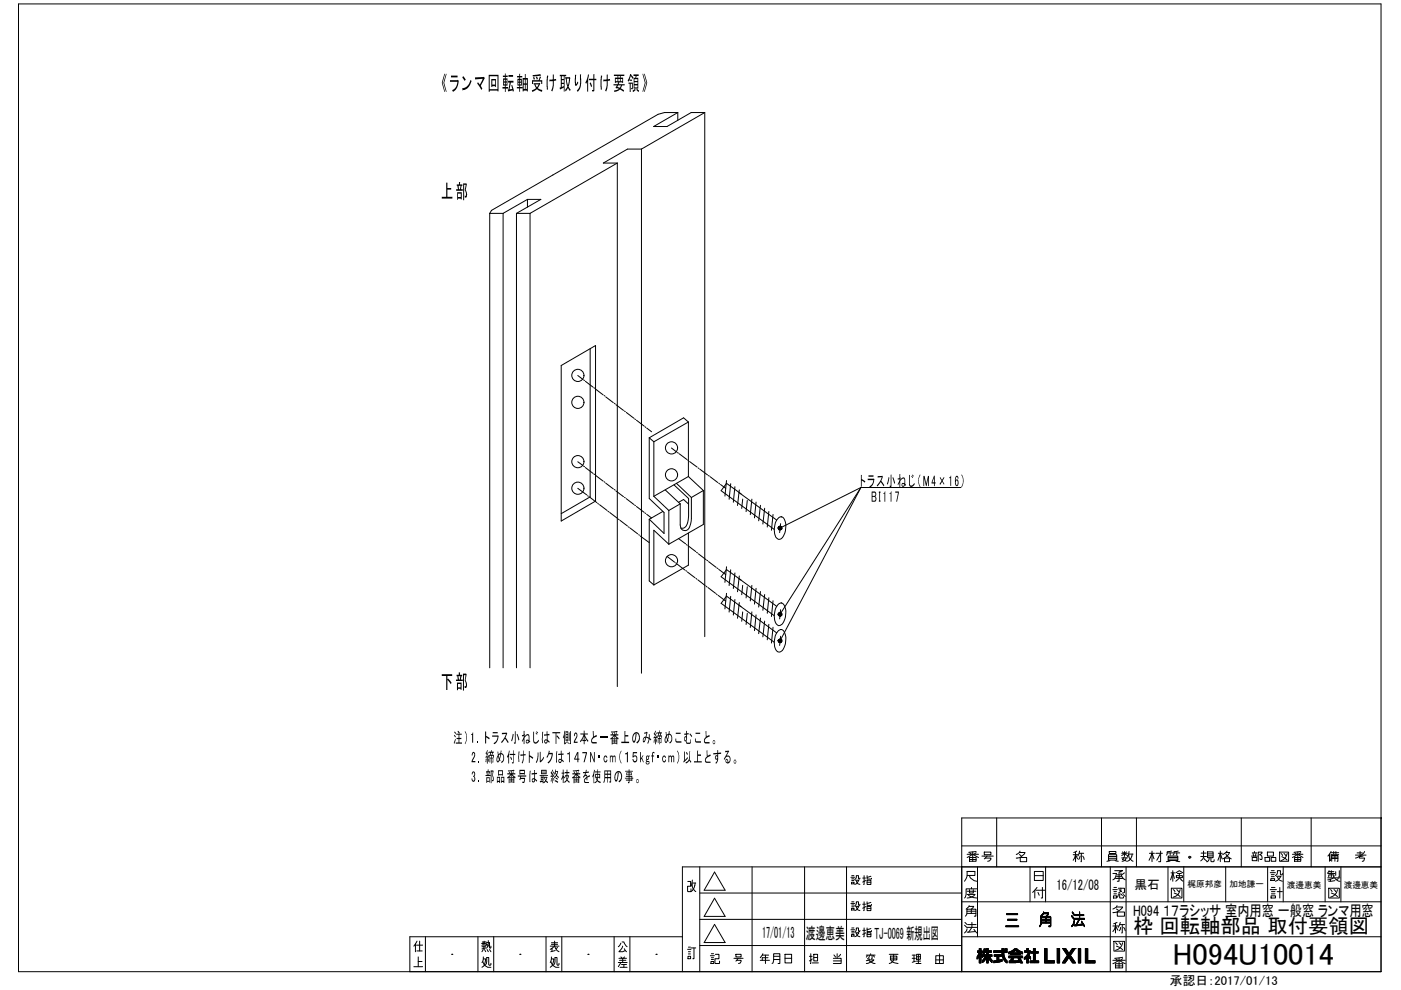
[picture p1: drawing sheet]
<svg xmlns="http://www.w3.org/2000/svg" width="297mm" height="210mm" viewBox="0 0 297 210" stroke-linecap="round" stroke-linejoin="round" font-family="sans-serif">
<!-- layer: TOS_WA -->
<g fill="none" stroke="#000" stroke-width=".21">
<path d="M3.9 .8h288.9v205.2h-288.9zM203.9 179.4h88.9M211.3 173.4v10.4M233.5 173.4v10.4M240.9 173.4v10.4M263.2 173.4v10.4M278 173.4v10.4M292.8 173.4h.1M292.8 173.4h-88.9v32.6M88.4 199.5l-.3 .6v1.7M89 199.5v2.1M90.2 198.6v7.4"/>
<path d="M101.3 198.6v7.4M102.3 199.7h.8M102.6 199.5v.5h-.4h1M103.2 199.8h.6l.1 1.2 .2-.1v-.3M103.5 199.4a1.97 1.97 0 0 1-.3 1.6M104.7 198.6v7.4M115.8 198.6v7.4M116.9 199.9h1.3M117.6 199.5v1.1l-.6 .5M119.1 198.6v7.4M130.2 198.6v7.4M131.6 200l-.5 .7"/>
<path d="M131.9 199.7h.4l.7 1M133.5 198.6v7.4M144.7 198.6h-57.8v7.4M145.8 186.9h.6v1h-.6v1.1h.7v-.5M146.7 187.4a1.9 1.9 0 0 0 .8 1.6M146.7 187.2h.8M146.8 186.6l-.3 1.3M147.4 187.2a2.28 2.28 0 0 1-.9 1.8M148.4 189.3h55.5M148.4 194.9h55.5M148.4 183.8v22.2M149.3 199.8l2.2-3.8 2.2 3.8"/>
<path d="M151.5 184.9l2.2 3.9h-4.4zM151.5 190.4l2.2 3.9h-4.4zM159.5 183.8v22.2M170.6 183.8v22.2M179.5 183.8v22.2M203.9 198.6h88.9M203.9 191.2h88.9M207.2 183.8v14.8M218.4 183.8v7.4M219.3 184.8h1.9v1.9h-1.9zM221.7 183.8v7.4M235.4 183.8v22.2"/>
<path d="M236.2 199.6h2.2v2.1h-2.2zM238 199.9a1.89 1.89 0 0 1-1.5 1.6M238.7 183.8v22.2M247.6 183.8v7.4M251 183.8v7.4M259.9 183.8v7.4M268.8 183.8v7.4M272.1 183.8v7.4M281 183.8v7.4M284.3 183.8v7.4M292.8 183.8h-148.1v22.2M88.1 200.1l-.4 .5"/>
<path d="M88.3 200.4h1.3M95.8 202.3h.1M102.2 200.7h.8M102.3 203.9l.4 .8 .7 .4h.7M102.5 203.3h.5l-.4 1.5-.4 .3M102.5 202.9l-.2 1-.1 .2M102.5 201.3l-.3 .5M102.5 200l-.3 .4M102.6 200.4v.7M102.7 201.3l.3 .5M102.8 200l.1 .4h.3v-.2M103 201l-.8 .2"/>
<path d="M103.3 200.3l.3 .3M103.3 201.3l.2 .5M103.8 201.3l.3 .5M104.1 204.2v.3l-.2 .2-.3-.2v-1.5h-.4l-.1 1.3-.2 .4M110.2 202.3h.1M116.7 201.3l.3-.2v.6M116.7 200.6h1.8M116.8 203.9l.4 .8 .6 .4h.7M116.9 203.3h.6l-.5 1.5-.3 .3M116.9 202.9l-.2 1.2M116.9 200.2h1.3M117.6 200.6l.5 .9 .4 .3"/>
<path d="M117.7 201.5l-.9 .3M118.2 200.9l-.4 .3M118.5 204.2v.3l-.2 .2-.2-.2v-1.5h-.4l-.1 1.3-.3 .4M124.7 202.3h.1M131.1 204.1h1.9M131.2 203.2h1.6M131.3 203.6h1.4M131.5 205.1h1.5M131.6 204.1l-.5 .9M131.6 202.9l.3 .3M131.8 204.5h1M132 200.6l-.1 .4-.7 .8h.8l.6-.3"/>
<path d="M132 203.2v.9M132.3 204.5v.6M132.4 201.2l.4 .6M132.4 202.9l-.2 .3M139.1 202.3h.1M145.8 201.3h.7M145.9 202.8h.5v.5h-.5zM146 202.3h.4M146 201.8h.4M146 200.8h.4M146.5 201h1M147.1 201v2.3h-.2"/>
<path d="M148.4 200.5h55.5M207.2 202.8v.5M207.2 201.6v.4M207.2 202.7v.5M207.3 201.6v.4M207.4 202.5l-.1 .7M207.5 201.6v.4M207.5 202.3v.7M207.5 201.6v1.3M207.6 201.1h.4v.5h.3v.4h-.3l.3 .5v.5l-.3-.4v1.6h-.4v-1.4l-.5 .6v-.5l.5-.9h-.4v-.4h.4zM207.7 201.1v3.1M207.8 201.1v3.1"/>
<path d="M207.9 201.1v3.1M208 201.1v3.1M208.1 201.6v.4M208.1 202.2v.5M208.1 202.3v.5M208.2 201.6v.4M208.2 202.3v.7M208.4 203.6v.4M208.4 201.9v.4M208.4 202.4v.4M208.4 203.5v.5M208.5 201.7v.6"/>
<path d="M208.5 202.4v.4M208.5 203.4v.5M208.6 201.6v.7M208.6 202.4v.4M208.6 203.3v.6M208.6 201.2h.4l-.1 .4h.3v-.5h.3v.5h.7v.3h-.7v.5h.8v.4h-.4l.4 .8v.5l-.8-1.1v1.2h-.3v-1.2l-.4 .6-.5 .5v-.5l.6-.8h-.5v-.4h.8v-.5h-.4l-.4 .4zM208.6 201.2v1M208.6 203.2v.6M208.7 201.2v.9M208.7 202.4v.4M208.7 203.1v.6M208.8 201.2v.8"/>
<path d="M208.8 202.4v.4M208.8 203v.7M208.8 201.2v.7M208.8 202.4v1.2M208.9 201.2v.7M208.9 202.4v1.1M208.9 201.2v.3M208.9 201.6v.3M208.9 202.4v1M209 201.6v.3M209.1 202.4l-.1 .9M209.2 201.6v.3"/>
<path d="M209.2 202.4v.6M209.2 201.1v3.1M209.3 201.1v3.1M209.4 201.1v3.1M209.5 201.1v3.1M209.6 201.6v.3M209.6 202.4v.7M209.7 201.6v.3M209.7 202.4v.8M209.7 202.4v1M209.8 201.6v.3M209.8 202.4v1.1"/>
<path d="M209.9 201.6v.3M209.9 202.4v1.3M210 201.6v.3M210 202.4v.4M210 203.1v.6M210 203.2v.6M210.1 201.6v.3M210.1 202.4v.4M210.1 203.4v.5M210.2 201.6v.3M210.2 202.4v.4M210.2 203.4v.5"/>
<path d="M210.3 202.4v.4M210.3 203.5v.5M210.3 203.6v.5M210.7 201.6h1.7v-.5h.4v.5h.8v.4h-.8l.2 .8 .6 .9v.5l-.6-.4a2.69 2.69 0 0 1-.6-1.8h-1.7zM210.7 201.6v.4M210.7 203.7v.4M210.8 202.4h1.5v.4h-.5v.8l.7-.2a.59 .59 0 0 1-.7 .6l-1.1 .1v-.4h.7v-.9h-.6zM210.8 201.6v.4M210.8 202.4v.4M210.8 203.7v.4M210.9 201.6v.4M210.9 202.4v.4"/>
<path d="M210.9 203.7v.4M211 201.6v.4M211 202.4v.4M211 203.7v.4M211.1 201.6v.4M211.1 202.4v.4M211.1 203.7v.4M211.2 201.6v.4M211.2 202.4v.4M211.2 203.7v.4M211.3 201.6v.4M211.3 202.4v.4"/>
<path d="M211.3 203.7v.3M211.4 201.6v.4M211.4 202.4v.4M211.4 203.7v.3M211.4 202.4v1.6M211.5 201.6v.4M211.5 202.4v1.6M211.6 201.6v.4M211.6 202.4v1.6M211.7 201.6v.4M211.7 202.4v1.6M211.8 201.6v.4"/>
<path d="M211.8 202.4v.4M211.8 203.6v.4M211.9 201.6v.4M211.9 202.4v.4M211.9 203.6v.3M212.1 201.6v.4M212.1 202.4v.4M212.1 203.5v.4M212.2 201.6v.4M212.2 202.4v.4M212.2 203.5v.4M212.3 201.6v.4"/>
<path d="M212.3 202.4v.4M212.3 203.5v.4M212.4 201.6v.4M212.4 203.5v.3M212.5 201.1v1.2M212.5 203.4v.4M212.5 201.1v1.6M212.6 201.1v2M212.7 201.1v2.2M212.8 201.1v2.4M212.9 201.6v.4M212.9 202.6v1"/>
<path d="M213 201.6v.4M213 202.8v.9M213 201.2h.6v.3h-.6zM213 201.2v.3M213 203.1v.7M213.1 201.2v.3M213.1 201.6v.4M213.1 203.2v.7M213.2 201.2v.3M213.2 201.6v.4M213.2 203.3v.6M213.2 203.4v.6"/>
<path d="M213.3 201.2v.3M213.3 201.6v.4M213.3 203.5v.5M213.3 203.6v.5M213.4 201.2v.3M213.4 201.6v.4M213.4 203.6l.1 .6M213.9 201.9l.6-.2 .6-.5h.5l.6 .5 .6 .2v.4l-.4-.2v.3h-2.1v-.3l-.4 .2zM213.9 202.7h2.9v.4h-1.8l-.3 .6h1.1l.3-.1-.3-.4h.5l.5 1h-.4l-.2-.3-.4 .2h-1.9v-.4h.3l.3-.6h-.6zM213.9 201.9v.4M213.9 202.7v.4M213.9 201.9v.3"/>
<path d="M214 201.8v.4M214 202.7v.4M214 203.7v.4M214.1 201.8v.4M214.1 202.7v.4M214.1 203.7v.4M214.2 201.8v.4M214.2 202.7v.4M214.2 203.7v.4M214.3 202.7v.4M214.3 201.7v.7M214.3 203.5v.6"/>
<path d="M214.4 201.7v.7M214.4 202.7v.4M214.4 203.3v.8M214.4 203.1v1M214.5 201.6v.8M214.5 202l.7-.3a.21 .21 0 0 1 .2-.2 .21 .21 0 0 1 .2 .2l.6 .3zM214.5 202.7v1.4M214.6 201.6v.8M214.6 202.7v1.4M214.7 201.5v.5M214.7 202v.4M214.7 202.7v1.4"/>
<path d="M214.7 202.7v.9M214.7 203.7v.4M214.8 201.5v.4M214.8 202v.4M214.8 202.7v.8M214.8 203.7v.4M214.9 201.4v.5M214.9 202v.4M214.9 202.7v.6M214.9 203.7v.4M214.9 201.4v.4M214.9 202.7v.4"/>
<path d="M215 201.3v.5M215 202v.4M215 202.7v.4M215 203.7v.4M215 201.2v.5M215.1 202v.4M215.1 202.7v.4M215.1 203.7v.4M215.2 201.2l-.1 .5M215.3 201.2v.4M215.3 202v.4M215.3 202.7v.4"/>
<path d="M215.3 203.7v.4M215.3 201.2v.3M215.4 201.2v.3M215.4 202v.4M215.4 202.7v.4M215.4 203.7v.4M215.4 201.2v.4M215.5 201.2v.4M215.5 202v.4M215.5 202.7v.4M215.5 203.7v.4M215.5 201.2v.5"/>
<path d="M215.6 201.2v.5M215.6 202v.4M215.6 202.7v.4M215.6 203.7v.4M215.7 201.3v.5M215.7 202v.4M215.7 202.7v.4M215.7 203.7v.4M215.8 201.3v.5M215.8 202v.4M215.8 202.7v.4M215.8 203.7v.4"/>
<path d="M215.8 201.4v.5M215.9 201.5v.4M215.9 202v.4M215.9 202.7v.4M215.9 203.2v.1M215.9 203.7v.3M216 201.5v.5M216 202v.4M216 202.7v.4M216 203.2v.3M216 203.6v.4M216.1 201.6v.8"/>
<path d="M216.1 202.7v.4M216.1 203.2v.8M216.1 203.2v.7M216.2 201.7v.7M216.2 202.7v.4M216.2 203.2v.7M216.3 201.7v.7M216.3 202.7v.4M216.3 203.2v.8M216.4 201.7v.7M216.4 202.7v.4M216.4 203.3v.8"/>
<path d="M216.4 201.7v.4M216.4 203.4v.8M216.5 201.7v.5M216.5 202.7v.4M216.5 203.5v.7M216.5 201.8v.4M216.5 203.7v.5M216.6 201.8v.4M216.6 202.7v.4M216.6 203.8v.4M216.7 201.8v.4M216.7 202.7v.4"/>
<path d="M216.7 204v.2M216.8 201.9v.4M216.8 202.7v.4M216.8 204.1v.1M217.2 203v.4M217.2 201.6v.3M217.3 201.6v.3M217.3 202.9v.5M217.4 201.6v.3M217.4 202.9v.4M217.5 201.6v.3M217.5 202.8v.5"/>
<path d="M217.6 201.6v.3M217.6 202.7v.5M217.6 202.6v.5M217.7 201.1h.3v.5h.5l-.4 1 .4 .3v.5l-.5-.4v1.2h-.3v-1.1l-.5 .3v-.4a1.48 1.48 0 0 0 .8-1.1h-.8v-.3h.5zM217.7 201.1v.8M217.7 202.6v1.6M217.7 202.5v1.7M217.8 201.1v.8M217.8 202.4v1.8M217.9 201.1v.8M217.9 202.3v1.9M218 201.1v.8"/>
<path d="M218 202.1v2.1M218 201.1v3.1M218.2 201.6v1.5M218.2 201.6v.9M218.2 202.6v.5M218.3 201.6v.7M218.3 202.7v.4M218.3 201.6v.6M218.3 202.8v.4M218.4 201.6v.3M218.4 202.8v.5M218.4 203.7v.4"/>
<path d="M218.5 202.8v.5M218.5 203.7v.4M218.6 203.7v.4M218.6 201.7v.4M218.7 201.7v.4M218.7 203.7v.4M218.8 201.7v.4M218.8 203.7v.4M218.9 201.7v.4M218.9 203.7v.4M219 201.7v.4M219 203.7v.4"/>
<path d="M219.1 201.7v.4M219.1 203.7v.4M219.1 201.1h.4v.6h.6v.4h-.6v1.6h.7v.4h-1.8v-.4h.7v-1.6h-.5v-.4h.5zM219.1 201.1v3M219.2 201.1v3M219.3 201.1v3M219.4 201.1v3M219.5 201.7v.4M219.5 203.7v.4M219.7 201.7v.4M219.7 203.7v.4M219.8 201.7v.4"/>
<path d="M219.8 203.7v.4M219.9 201.7v.4M219.9 203.7v.4M220 201.7v.4M220 203.7v.4M220.1 201.7v.4M220.1 203.7v.4M220.2 203.7v.4M221.5 201.1h.5v2.6h1.5v.5h-2zM221.5 201.1v3.1M221.6 201.1v3.1M221.7 201.1v3.1"/>
<path d="M221.8 201.1v3.1M221.9 201.1v3.1M222 201.1v3.1M222.1 203.7v.5M222.2 203.7v.5M222.3 203.7v.5M222.4 203.7v.5M222.5 203.7v.5M222.6 203.7v.5M222.7 203.7v.5M222.8 203.7v.5M222.9 203.7v.5"/>
<path d="M223 203.7v.5M223.1 203.7v.5M223.2 203.7v.5M223.3 203.7v.5M223.4 203.7v.5M223.5 203.7v.5M224.1 201.1h.5v3.1h-.5zM224.2 201.1v3.1M224.3 201.1v3.1M224.4 201.1v3.1M224.5 201.1v3.1M224.6 201.1v3.1"/>
<path d="M225.3 204.1v.1M225.3 201.1h.7l.6 1.1 .8-1.1h.6l-1.1 1.5 1.1 1.6h-.6l-.8-1.2-.8 1.2h-.6l1.1-1.6zM225.4 201.1v.1M225.4 204v.2M225.4 203.9v.3M225.5 201.1v.3M225.5 203.8v.4M225.5 201.1v.4M225.5 203.7v.5M225.6 201.1l.1 .5M225.7 203.5v.7M225.7 201.1v.6"/>
<path d="M225.7 203.4v.8M225.8 201.1v.7M225.8 203.3v.9M225.9 201.1v.8M225.9 203.2v.9M225.9 201.1v.9M225.9 203.1v.9M226 201.2v.9M226 203v.9M226 201.3v.9M226 202.9v.9M226.1 201.4v.9"/>
<path d="M226.1 202.8v.9M226.2 201.5v.9M226.2 202.8v.9M226.3 201.6v.9M226.3 202.6v.9M226.3 201.7v1.7M226.4 201.8v1.6M226.5 201.9v1.3M226.6 202.1v1M226.6 202.2v.8M226.7 202.1v1M226.8 202v1.2"/>
<path d="M226.9 201.9v1.4M226.9 201.8v1.6M227 201.7v1.8M227 201.6v.9M227 202.7v.9M227.1 202.8v1M227.1 201.4v.9M227.2 201.3v.9M227.2 203v.9M227.3 203.1l.1 1M227.4 201.1l-.1 1M227.4 201.1v.8"/>
<path d="M227.4 203.3v.9M227.5 201.1v.7M227.5 203.4v.8M227.6 201.1v.6M227.6 203.4v.8M227.6 201.1v.5M227.6 203.5v.7M227.7 201.1v.4M227.7 203.7v.5M227.7 201.1v.3M227.8 201.1v.2M227.8 203.8v.4"/>
<path d="M227.9 201.1v.1M227.9 203.9v.3M228 201.1h.1M228 204v.2M228.6 201.1h.5v3.1h-.5zM228.7 201.1v3.1M228.8 201.1v3.1M228.9 201.1v3.1M229 201.1v3.1M229.1 201.1v3.1M230.1 201.1h.5v2.6h1.6v.5h-2.1zM230.2 201.1v3.1"/>
<path d="M230.3 201.1v3.1M230.4 201.1v3.1M230.5 201.1v3.1M230.6 201.1v3.1M230.7 203.7v.5M230.8 203.7v.5M230.9 203.7v.5M231 203.7v.5M231.1 203.7v.5M231.2 203.7v.5M231.3 203.7v.5M231.4 203.7v.5"/>
<path d="M231.5 203.7v.5M231.6 203.7v.5M231.7 203.7v.5M231.8 203.7v.5M231.9 203.7v.5M232 203.7v.5M232.1 203.7v.5"/>
</g>
<!-- layer: TOS_M1 -->
<g fill="#000">
<path d="M189.8 104.2h.8l-.4 2.2h-.2l.4-1.9h-.6zM201.2 101.2l.5-.3v2.1h-.2v-1.6h-.3zM203.9 100.6l.4 1-.1 .9-.3 .9-.1-.2 .4-.9v-.8l-.4-.8zM149.6 155l.2 .1v1l.6-.3 .1 .4-.7 .2-.3 .5a.29 .29 0 0 0-.1 .3 .29 .29 0 0 0 .3 .1h.7v.3h-.9l-.2-.3v-.6l.4-.5zM149.8 159.1l.2 .1v.7a.19 .19 0 0 0 0 .3 .19 .19 0 0 0 .3-.1l.3-.1 .1 .3-.7 .3-.3 .4a.27 .27 0 0 0-.1 .3 .27 .27 0 0 0 .2 .1l.9 .1v.2h-1l-.2-.3v-.6l.4-.4zM147.8 159.2h.2v.8h.6v.3h-.6v1.1h.8v.3h-1.7v-.3h.7z"/>
<path d="M130.2 15.8h2.2v.3h-.8v.4h.5v1.1l-.9-.1 .1 .1-.2 .3h1.3v.2h-.5l-.3 .6 .7 .5-.1 .3-.8-.5-.5 .3-.7 .2v-.3l.7-.2 .3-.2-.7-.2 .3-.5h-.7v-.2h.8l.2-.4-.7 .1v-1.1h.5v-.4h-.7zM131 18.1l-.1 .3 .2 .1a.33 .33 0 0 0 .4 0 .33 .33 0 0 0 .1-.4zM131.1 16.1v.4h.3v-.4zM130.5 16.7v.5h.4v-.5zM131.1 16.7v.5h.3v-.5zM131.6 16.7v.5h.3v-.5z"/>
<path d="M133.6 15.7h.2v.2l.5 .6-.1 .3-.5-.7-.5 1.2-.1-.3zM134.1 19.2l.5-.4 .2 .3-.5 .4zM134.3 15.8h1.1v.3h-.4l-.1 .4h.4v2.3h-.9v-2.3h.3l.1-.4h-.5zM135.1 18.8l.4 .4-.1 .3-.5-.5zM133.5 16.9h.5v.2h-.5zM134.5 16.8v.4h.7v-.4zM134.5 17.4v.4h.7v-.4zM134.5 18.1v.4h.7v-.4zM133.3 17.5h.9l-.1 1.4h-.3v-.2l.2-.1v-.8h-.3v1.7h-.2v-1.7h-.2z"/>
<path d="M136.2 15.7l.1-.1 .6 2-.6 1.9-.1-.1 .5-1.8zM136.6 15.7l.1-.1 .5 2-.5 1.9-.1-.1 .5-1.8z"/>
<path d="M202.7 101a.39 .39 0 0 1 .4 0 .39 .39 0 0 1 .1 .5h-.2a.22 .22 0 0 0 0-.3 .22 .22 0 0 0-.3 0 .22 .22 0 0 0 0 .3l-.1 .4a.32 .32 0 0 1 .5-.2 .32 .32 0 0 1 .1 .4v.6a.36 .36 0 0 1-.5 .4 .36 .36 0 0 1-.2-.5v-1.1zM202.8 101.8l-.1 .8a.23 .23 0 0 0 .2 .3 .23 .23 0 0 0 .2-.4l-.1-.5z"/>
<path d="M143.2 156.6l.2 .1a.3 .3 0 0 0 0 .3 .3 .3 0 0 0 .2 .2h.9v.3l-1.1-.1-.2-.2zM143.3 155.3h1v.3h-1z"/>
<path d="M145.5 155h.2v.5l.3-.1v.3h-.3l-.1 1.7 .6 .1 .1-.8 .2 .1v.7l-.2 .2h-.6l-.3-.2v-.4a.39 .39 0 0 1-.3-.6v-.3l.4-.1v-.3h-.4v-.2l.4-.1zM146.3 155.5l.5 .6-.2 .2-.4-.6zM145.3 156.3l-.1 .1a.22 .22 0 0 0-.1 .3 .22 .22 0 0 0 .3 .1l.1-.4z"/>
<path d="M146.2 159.3h.1l-.1 1.7 .4 .5-.1 .2-.4-.5-.2 .4-.5 .3v-.3l.3-.2 .4-.5zM145 159.4h.2v1.7l.6-.6 .1 .3-.9 .9zM145.6 159.4l.2 .4-.1 .3-.3-.4z"/>
<path d="M147.3 156.6l.2 .1a.3 .3 0 0 0 0 .3 .3 .3 0 0 0 .3 .2h.8v.3l-1.1-.1zM147.5 155.3h.9v.3h-.9z"/>
<path d="M151.2 157a.34 .34 0 0 1 .4 .1 .34 .34 0 0 1 0 .5 .3 .3 0 0 1-.5 .1 .3 .3 0 0 1 0-.5zM151.2 157.3a.22 .22 0 0 0 .4 0 .22 .22 0 0 0-.4 0z"/>
<path d="M130.7 163.6l.3-.1h.4l.5 .9-.1 .9-.5 .6-.2-.3 .5-.5 .1-.8-.3-.5-.4-.1 .2 .2-.3 1.4a.32 .32 0 0 1-.3 .4 .32 .32 0 0 1-.3-.4v-.9zM130.8 163.9l-.3 .4v.7a.2 .2 0 0 0 0 .3 .2 .2 0 0 0 .3-.1l.2-1.5z"/>
<path d="M132.5 163.4h.8v-.3h.2v.3h.7v.2h-.7v.2h.5v.5h-.5v.2h.6v.4h.2v.2h-.2v.5l-.6-.1-.1 .6h-.2l-.1-.3h.2v-.3h-.6v-.2h.6v-.2h-.8v-.2h.8v-.2h-.6v-.2h.6v-.2h-.5v-.5h.5v-.2h-.8zM132.9 163.9v.3h.4v-.3zM133.5 163.9v.3h.3v-.3zM133.5 165.1v.2h.4v-.2zM133.5 164.7v.2h.4v-.2z"/>
<path d="M135 165.2a.43 .43 0 0 1 .4 .3 .43 .43 0 0 1-.2 .5l-.3-.2zM135.1 165.3l-.1 .1a.25 .25 0 0 0 0 .4 .25 .25 0 0 0 .3 0 .25 .25 0 0 0 0-.4z"/>
<path d="M151.2 159.7l.9-.1v-.6l.2 .1v.5l.6-.1v.3l-.6 .1v1.2l-.5 .9-.1-.3 .3-.3 .1-.4-.3 .1-.2-.6a.34 .34 0 0 1 .5-.3v-.3l-.9 .1zM151.7 160.6a.25 .25 0 0 0 .5 0 .25 .25 0 0 0-.5 0z"/>
<path d="M153.7 159.2l.8-.1 .1 .2-.6 1h.6l.3 .4-.1 .7-.2 .4h-.6l-.2-.5a.28 .28 0 0 1 .2-.4 .28 .28 0 0 1 .3 .3l.1 .1a.18 .18 0 0 0 .1 .3 .18 .18 0 0 0 .2-.2v-.7l-.2-.3-.5 .1-.4 .6-.2-.2 .9-1.4h-.5zM154 161.1v.1a.25 .25 0 0 0 0 .3 .25 .25 0 0 0 .3 .1l-.1-.4z"/>
<path d="M155.6 161.1h.1a.32 .32 0 0 1 .4 .1 .32 .32 0 0 1 0 .4v.1a.29 .29 0 0 1-.4 .1 .29 .29 0 0 1-.1-.4zM155.8 161.2l-.1 .1a.23 .23 0 0 0-.1 .3 .23 .23 0 0 0 .4 .1 .23 .23 0 0 0 0-.3z"/>
</g>
<!-- layer: TOS_S1 -->
<g fill="none" stroke="#000" stroke-width=".21">
<path d="M130.9 34.6l-18.5 10.6M130.9 34.6v111M136 31.6h-3l-5.1 3h3M136 31.6v111.1M143.7 23.9h-2.8l-1.4 .3-35.3 20.4-.4 .6M143.7 23.9l-5.1 2.9h2.8l5.1-2.9h2.9M143.7 23.9v1.6M149.4 23.9v111.1M149.4 23.9l-13.4 7.7M103.8 45.2v96.4M103.8 45.2h2.9M106.7 45.2v96.4"/>
<path d="M109.5 45.2v96.4M109.5 45.2h2.9M111.8 42.3h2.9l-5.2 2.9M111.8 42.3l-5.1 2.9M111.8 42.3v1.6M112.4 45.2v96.4M119 77.5l7.3-4.2v32.9l-7.3 4.3zM125.1 73.9v31.5l-6.1 3.5M137.7 92.8v12.9l3.1 3v4.4l-3.1-3M137.7 92.8l.9 .9M138.6 93.7v11.5M146 89.5l-7.4 4.2"/>
<path d="M146 89.5v11.5M146 89.5l-1.1-.9-7.2 4.2M137.7 110.1v13.1l.9 .8M138.6 105.2l3.2 3M140.5 108.4l-2.8 1.7M141 103.9l3.2 2.9M141.8 115.4l-3.2-3v11.6M141.8 108.2v7.2M142.9 102.8l3.1 2.9-.1 4.6a1.56 1.56 0 0 1-1.3 1.7h-.3M143.4 102.5l3.2 3M143.9 106.5l1-.6 1.1 1M144.2 106.8l-2.4 1.4"/>
<path d="M146 113v6.8l-7.4 4.2M146 101l3.1 3M146 101l-7.4 4.2M146.6 105.5v4.4l-.2 1.2a1.25 1.25 0 0 1-1.7 1.3l-.4-.5-.1-.6v-4.5M149.1 104v7.2l-7.3 4.2M149.1 104l-2.5 1.5M154 101.9l-.3 3.3M154.9 102.6l-.3 3.3M155.8 103.2l-.3 3.3M156.7 104.4l8 5.9M156.7 103.9l-.3 3.3M157.1 104.7l-3.1-2.2-1.1 1.5 11.3 8.3"/>
<path d="M157.5 105.8l-.2 2M158.4 106.1l-.2 2.4M159.4 105.8l-.3 3.3M160.3 106.5l-.3 3.3M161.2 107.1l-.3 3.3M162.1 107.8l-.4 3.3M163 108.4l-.3 3.3M163.9 109.1l-.3 3.3M165 109.9a.79 .79 0 0 1 .8-.3 .79 .79 0 0 1 .6 .7 3.7 3.7 0 0 1-.8 3.9 .84 .84 0 0 1-1.2-.6 4 4 0 0 1 .6-3.7zM154 125.8l-.3 3.3M154 120.2l-.3 3.3M154.9 126.4l-.3 3.4"/>
<path d="M154.9 120.8l-.3 3.3M155.8 127.1l-.3 3.3M155.8 121.5l-.3 3.3M156.7 128.3l8 5.9M156.7 122.7l8 5.9M156.7 127.7l-.3 3.4M156.7 122.1l-.3 3.4M157.1 128.6l-3.1-2.2-1.1 1.5 11.3 8.3M157.1 123l-3.1-2.2-1.1 1.5 11.3 8.2M157.5 129.7l-.2 2M157.5 124.1l-.2 2M158.4 130l-.2 2.4"/>
<path d="M158.4 124.4l-.2 2.4M159.4 129.7l-.3 3.3M159.4 124.1l-.3 3.3M160.3 130.4l-.3 3.3M160.3 124.7l-.3 3.4M161.2 131l-.3 3.4M161.2 125.4l-.3 3.3M162.1 131.7l-.4 3.3M162.1 126.1l-.4 3.3M163 132.4l-.3 3.3M163 126.7l-.3 3.3M163.9 133l-.3 3.3"/>
<path d="M163.9 127.4l-.3 3.3M165 133.8a.79 .79 0 0 1 .9-.3 .79 .79 0 0 1 .5 .8 3.6 3.6 0 0 1-.8 3.8 .8 .8 0 0 1-1.2-.6 4.1 4.1 0 0 1 .6-3.7zM165 128.2a.79 .79 0 0 1 .9-.3 .79 .79 0 0 1 .5 .7 3.6 3.6 0 0 1-.8 3.9 .8 .8 0 0 1-1.2-.6 4.1 4.1 0 0 1 .6-3.7z"/>
<circle cx="122.5" cy="79.6" r="1.29"/>
<circle cx="122.5" cy="85.3" r="1.29"/>
<circle cx="122.5" cy="97.9" r="1.29"/>
<circle cx="142.4" cy="95" r="1.29"/>
<circle cx="122.5" cy="103.5" r="1.29"/>
<circle cx="142.4" cy="100.7" r="1.29"/>
<circle cx="142.4" cy="118.9" r="1.29"/>
</g>
<!-- layer: TOS_K3 -->
<g fill="none" stroke="#000" stroke-width=".21">
<path d="M122.5 79.6l1.1 .8M122.5 97.9l1.1 .8M123.7 98.8l.2 .2M123.7 80.5l.2 .2M124.1 99.1l1.6 1.3M124.1 80.8l1.6 1.3M125.9 82.2l.2 .1M126.3 82.5l1.6 1.2M128.1 83.8l.2 .2M128.4 84.1l1.6 1.3M130.2 85.5l.2 .1M130.6 85.8l1.6 1.2"/>
<path d="M132.4 87.2l.2 .1M132.8 87.4l1.6 1.3M134.6 88.8l.1 .2M134.9 89.1l1.7 1.2M136.7 90.5l.2 .1M137.1 90.7l1.1 .9M142.4 95l1.1 .8M143.6 96l.2 .1M144 96.2l1.7 1.2M145.8 97.6l.2 .1M146.2 97.9l1.6 1.1M148 99.2l.2 .1"/>
<path d="M148.4 99.5l1.6 1.2M122.5 103.5l1.9 1.4M124.6 105.1l.1 .1M125 105.4l1.6 1.2M125.9 100.5l.2 .1M126.3 100.8l1.6 1.2M126.7 106.8l.2 .1M127.1 107l1.6 1.2M128.1 102.1l.2 .2M128.4 102.4l1.6 1.3M128.9 108.4l.2 .1M129.3 108.7l1.6 1.2"/>
<path d="M130.2 103.8l.2 .1M130.6 104.1l1.6 1.2M131 110.1l.3 .1M131.4 110.3l1.6 1.2M132.4 105.4l.2 .2M132.8 105.7l1.6 1.3M133.2 111.7l.2 .1M133.6 112l1.6 1.2M134.6 107.1l.1 .1M134.9 107.4l1.7 1.2M135.4 113.4l.2 .1M135.7 113.7l2 1.3"/>
<path d="M136.7 108.7l.2 .2M137.1 109l1.1 .8M141.4 118l1.6 1.2M143.2 119.3l.2 .2M143.6 119.6l1.6 1.2M143.9 114.2l1.5 1.1M145.5 115.5l.2 .1M145.9 115.7l1.6 1.3M147.7 117.1l.2 .1M148.1 117.4l1.6 1.2M149.8 118.8l.3 .1M150.2 100.8l.2 .2"/>
<path d="M150.2 119.1l1.6 1.2M150.6 101.1l1.6 1.2M152.4 102.4l.2 .2M152.8 102.7l1.1 .8M145.4 121l.2 .1M145.7 121.3l1.6 1.2M147.6 122.6l.1 .2M147.9 122.9l1.6 1.2M149.7 124.3l.2 .1M150.1 124.6l1.6 1.2M151.9 125.9l.1 .2M152 120.4l.2 .2"/>
<path d="M152.3 126.2l1.6 1.3M152.4 120.7l1.5 1.1"/>
</g>
<!-- layer: TOS_K1 -->
<path d="M164.9 111.9l.8 .1M165.5 111l-.2 1.9M164.9 135.8l.8 .1M164.9 130.2l.8 .1M165.5 134.9l-.2 1.9M165.5 129.3l-.2 1.9" fill="none" stroke="#000" stroke-width=".21"/>
<!-- layer: TOS_S1 -->
<g fill="#000" stroke="#000" stroke-width=".21">
<path d="M165 112.1l.2 .2 .2-.3zM165.4 112v.3h-.2zM165.4 112v.3h.2z"/>
<path d="M165.2 111.6l-.1 .1 .3 .3zM165.1 111.7l.3 .3h-.4zM165 112v.1l.4-.1z"/>
<path d="M165.4 112l.2 .3 .1-.1zM165.4 112h.4l-.1 .2zM165.4 112h.4l-.1-.2z"/>
<path d="M165.6 111.7l-.2 .3 .3-.2zM165.4 111.6l.2 .1-.2 .3zM165.2 111.6l.2 .4v-.4z"/>
<path d="M165 135.7v.2h.4zM165 135.9h.4l-.3 .2zM165.1 136.1l.1 .1 .2-.3z"/>
<path d="M165.1 130l-.1 .2h.4zM165 130.2h.4l-.4 .2zM165 130.4l.2 .1 .2-.3z"/>
<path d="M165.4 130.2l-.2 .3 .2 .1zM165.4 130.2l.2 .4h-.2zM165.4 130.2l.2 .4 .1-.1z"/>
<path d="M165.4 135.9l-.2 .3 .2 .1zM165.4 135.9l.2 .3-.2 .1zM165.4 135.9l.2 .3 .1-.2z"/>
<path d="M165.4 135.5v.4l.2-.4zM165.2 135.6l.2-.1v.4zM165 135.7l.4 .2-.2-.3z"/>
<path d="M165.4 129.9v.3l.2-.3zM165.2 129.9h.2v.3zM165.1 130l.3 .2-.2-.3z"/>
<path d="M165.4 130.2l.3 .3 .1-.3zM165.4 130.2l.3-.1 .1 .1zM165.6 129.9l-.2 .3 .3-.1z"/>
<path d="M165.4 135.9l.3 .1 .1-.1zM165.4 135.9l.3-.2 .1 .2zM165.6 135.5l-.2 .4 .3-.2z"/>
</g>
<!-- layer: 0 -->
<path d="M182.5 103.4l-17.1 26.8M182.5 103.4l-17.1 32.5M182.5 103.4l-17.1 8.6" fill="none" stroke="#000" stroke-width=".21"/>
<!-- layer: TOS_M1 -->
<path d="M182.5 103.4h21.2" fill="none" stroke="#000" stroke-width=".21"/>
<text font-size="6.5" x="248.7" y="204.5">H094U10014</text>
<text font-size="6.2" x="212" y="197.6">三 角 法</text>
<g font-size="5.3">
<text x="203.9" y="183.8">番号</text>
<text x="214.1" y="183.8">名 称</text>
<text x="233.5" y="183.8">員数</text>
<text x="242.4" y="183.8">材質・規格</text>
<text x="264.2" y="183.8">部品図番</text>
<text x="280.5" y="183.8">備 考</text>
<text x="203.2" y="191.6">度</text>
<text x="203.2" y="188">尺</text>
<text x="217.7" y="191.6">付</text>
<text x="234.6" y="191.6">認</text>
<text x="234.6" y="188">承</text>
<text x="246.9" y="188">検</text>
<text x="247.3" y="191.6">図</text>
<text x="268.1" y="191.6">計</text>
<text x="268.1" y="188">設</text>
<text x="280.1" y="188">製</text>
<text x="280.5" y="191.6">図</text>
<text x="179.2" y="194.4">設指</text>
<text x="203.6" y="195.4">角</text>
<text x="234.6" y="195.4">名</text>
<text x="203.2" y="199">法</text>
<text x="234.6" y="199">称</text>
<text x="149.2" y="205.7">記 号</text>
<text x="159.8" y="205.7">年月日</text>
<text x="170.4" y="205.7">担 当</text>
<text x="182.4" y="205.7">変 更 理 由</text>
<text x="234.6" y="206.4">番</text>
</g>
<g font-size="4.9">
<text x="179.2" y="188.7">設指</text>
<text x="179.2" y="199.7">設指</text>
<text x="86.4" y="206">上</text>
</g>
<g font-size="4.3">
<text x="93.5" y="19.1">《ランマ回転軸受け取り付け要領》</text>
<text x="93.5" y="42.1">上部</text>
<text x="93.5" y="146">下部</text>
<text x="240.2" y="197.9">枠 回転軸部品 取付要領図</text>
</g>
<g font-size="3.4">
<text x="161.6" y="198.9">17/01/13</text>
<text x="170.9" y="199">渡邊恵美</text>
<text x="185.4" y="199">TJ-0069 新規出図</text>
</g>
<g font-size="3.2">
<text x="182.3" y="103.1">トラス小ねじ（M4×16）</text>
<text x="184.7" y="106.4">BI117</text>
<text x="96.1" y="157.5">注）1．トラス小ねじは下側2本と一番上のみ締めこむこと。</text>
<text x="98.6" y="161.7">2．締め付けトルクは１４７N・cm（１５kgf・cm）以上とする。</text>
<text x="98.6" y="165.8">3. 部品番号は最終枝番を使用の事。</text>
<text x="224" y="188.6">16/12/08</text>
<text x="240.2" y="194.2">H094 １７ラシッサ 室内用窓 一般窓 ランマ用窓</text>
</g>
<g font-size="2.7">
<text x="240.5" y="188.4">黒石</text>
<text x="248.1" y="208.8">承認日：2017/01/13</text>
</g>
<g font-size="1.8">
<text x="251.8" y="188.2">梶原邦彦</text>
<text x="260.7" y="188.2">加地謙一</text>
<text x="272.9" y="188.2">渡邊恵美</text>
<text x="284.9" y="188.2">渡邊恵美</text>
</g>
</svg>
